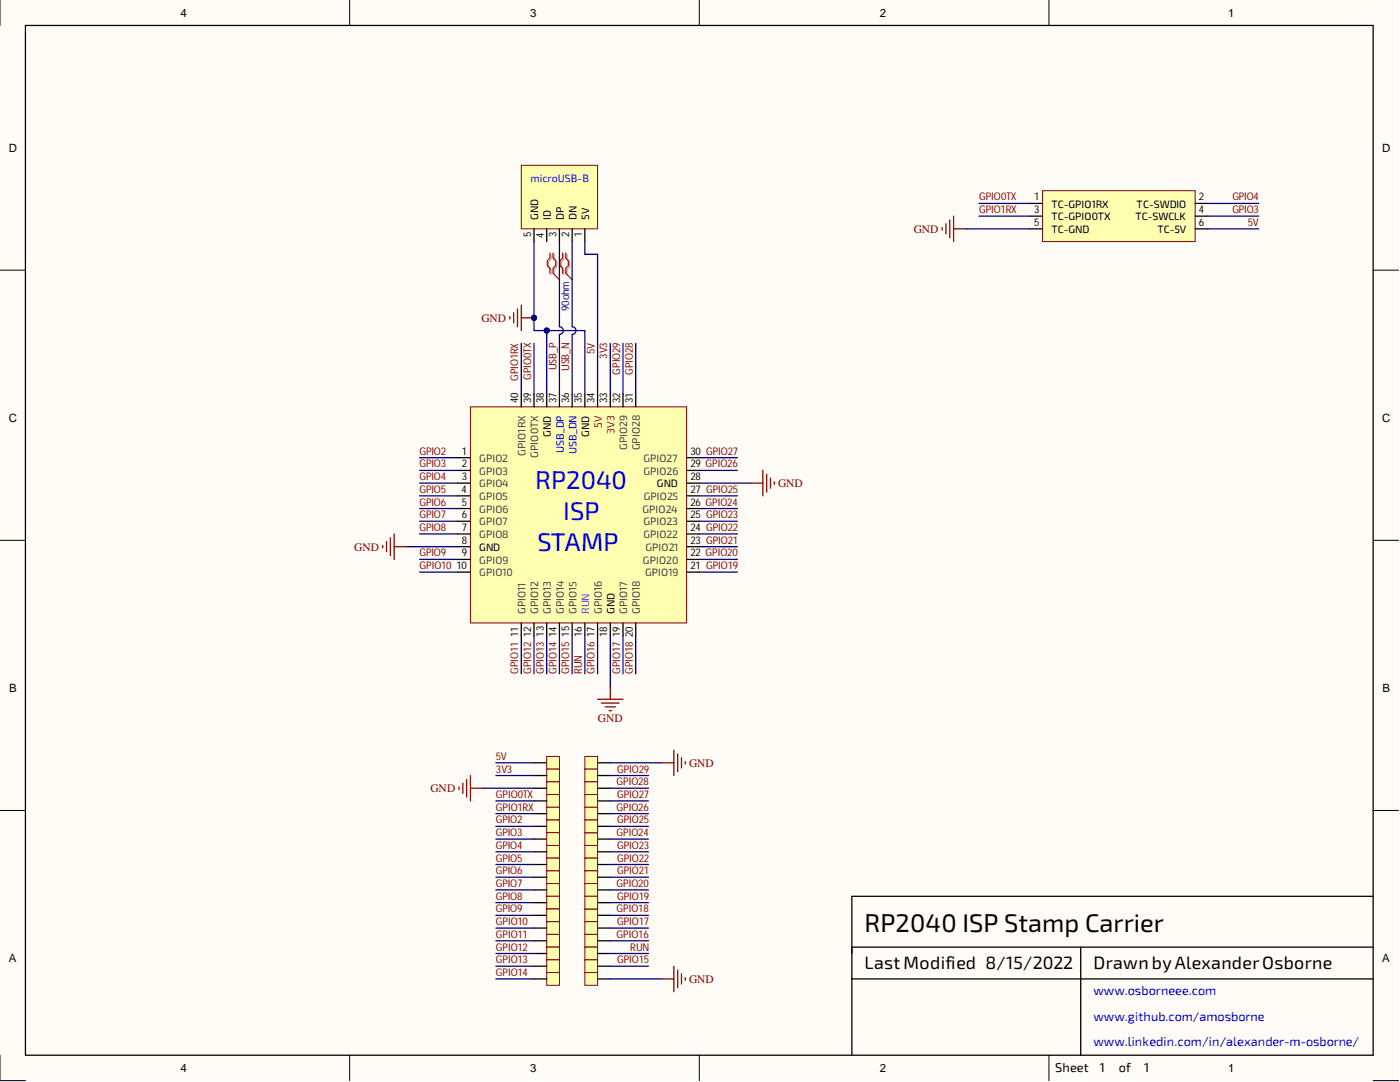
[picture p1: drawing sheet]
<svg xmlns="http://www.w3.org/2000/svg" width="279mm" height="216mm" viewBox="0 0 279 216" stroke-linecap="round" stroke-linejoin="round" font-family="sans-serif">
<g fill="#fffcf8">
<path d="M0 0h279.1v215.6h-279.1z" fill-rule="evenodd"/>
<path d="M5.1 5.1h268.9v205.5h-268.9z" fill-rule="evenodd"/>
</g>
<g fill="none" stroke="#000" stroke-width=".2">
<path d="M0 0v5.1M69.8 0v5.1M139.6 0v5.1M209.3 0v5.1M0 53.9h5.1M274 53.9h5.1M0 107.8h5.1M274 107.8h5.1M0 161.7h5.1M274 161.7h5.1M0 210.6v5h5.1M69.8 210.6v5"/>
<path d="M139.6 210.6v5M209.3 210.6v5M274 215.6h5.1"/>
</g>
<path d="M5.1 5.1h268.9v205.5h-268.9zM274 178.8h-104v31.8M170 195.3h104M170 189h104M215.7 189v21.6" fill="none" stroke="#000" stroke-width=".25"/>
<path d="M104 33h15.3v12.7h-15.3z" fill-rule="evenodd" fill="#ffffb0"/>
<path d="M104 33h15.3v12.7h-15.3z" fill="none" stroke="#800000" stroke-width=".2"/>
<path d="M106.6 45.7v2.5M109.1 45.7v2.5M111.6 45.7v2.5M114.2 45.7v2.5M116.7 45.7v2.5" fill="none" stroke="#000" stroke-width=".25"/>
<path d="M93.9 81.2h43.1v43.1h-43.1z" fill-rule="evenodd" fill="#ffffb0"/>
<path d="M93.9 81.2h43.1v43.1h-43.1z" fill="none" stroke="#800000" stroke-width=".2"/>
<g fill="none" stroke="#000" stroke-width=".25">
<path d="M104 78.6v2.6M106.6 78.6v2.6M109.1 78.6v2.6M111.6 78.6v2.6M114.2 78.6v2.6M116.7 78.6v2.6M119.3 78.6v2.6M121.8 78.6v2.6M124.3 78.6v2.6M126.9 78.6v2.6M91.3 96.4h2.6M91.3 98.9h2.6"/>
<path d="M91.3 93.9h2.6M91.3 91.3h2.6M137 96.4h2.6M137 98.9h2.6M137 93.9h2.6M137 91.3h2.6M91.3 101.5h2.6M91.3 109.1h2.6M91.3 104h2.6M91.3 106.5h2.6M91.3 111.6h2.6M91.3 114.2h2.6"/>
<path d="M137 101.5h2.6M137 109.1h2.6M137 104h2.6M137 106.5h2.6M137 111.6h2.6M137 114.2h2.6M104 124.3v2.5M106.6 124.3v2.5M109.1 124.3v2.5M111.6 124.3v2.5M114.2 124.3v2.5M116.7 124.3v2.5"/>
<path d="M119.3 124.3v2.5M121.8 124.3v2.5M124.3 124.3v2.5M126.9 124.3v2.5M106.6 152.2h2.5"/>
</g>
<g fill="none" stroke="#800000" stroke-width=".25">
<path d="M149.7 96.4h2.5M152.2 93.9v5M153 94.6v3.6M153.8 95.4v2M154.5 96.1v.6M76.4 108.8v.5M77.1 108.1v2M77.9 107.3v3.6M78.7 106.5v5.1M78.7 109.1h2.5M119.3 139.5h5M121.8 137v2.5"/>
<path d="M91.6 157v.5M92.4 156.3v2M93.1 155.5v3.6M93.9 154.7v5.1M93.9 157.3h2.5M120 140.3h3.6M120.8 141h2M121.5 141.8h.6"/>
</g>
<path d="M109.1 150.9h2.5v2.6h-2.5z" fill-rule="evenodd" fill="#ffffb0"/>
<path d="M109.1 150.9h2.5v2.6h-2.5z" fill="none" stroke="#800000" stroke-width=".2"/>
<path d="M109.1 153.5h2.5v2.5h-2.5z" fill-rule="evenodd" fill="#ffffb0"/>
<path d="M109.1 153.5h2.5v2.5h-2.5z" fill="none" stroke="#800000" stroke-width=".2"/>
<path d="M109.1 156h2.5v2.6h-2.5z" fill-rule="evenodd" fill="#ffffb0"/>
<path d="M109.1 156h2.5v2.6h-2.5z" fill="none" stroke="#800000" stroke-width=".2"/>
<path d="M109.1 158.6h2.5v2.5h-2.5z" fill-rule="evenodd" fill="#ffffb0"/>
<path d="M109.1 158.6h2.5v2.5h-2.5z" fill="none" stroke="#800000" stroke-width=".2"/>
<path d="M109.1 161.1h2.5v2.5h-2.5z" fill-rule="evenodd" fill="#ffffb0"/>
<path d="M109.1 161.1h2.5v2.5h-2.5z" fill="none" stroke="#800000" stroke-width=".2"/>
<path d="M109.1 163.6h2.5v2.6h-2.5z" fill-rule="evenodd" fill="#ffffb0"/>
<path d="M109.1 163.6h2.5v2.6h-2.5z" fill="none" stroke="#800000" stroke-width=".2"/>
<path d="M106.6 154.7h2.5M106.6 157.3h2.5M106.6 159.8h2.5M106.6 162.4h2.5M106.6 164.9h2.5M106.6 167.4h2.5" fill="none" stroke="#000" stroke-width=".25"/>
<path d="M109.1 166.2h2.5v2.5h-2.5z" fill-rule="evenodd" fill="#ffffb0"/>
<path d="M109.1 166.2h2.5v2.5h-2.5z" fill="none" stroke="#800000" stroke-width=".2"/>
<path d="M109.1 168.7h2.5v2.5h-2.5z" fill-rule="evenodd" fill="#ffffb0"/>
<path d="M109.1 168.7h2.5v2.5h-2.5z" fill="none" stroke="#800000" stroke-width=".2"/>
<path d="M109.1 171.2h2.5v2.6h-2.5z" fill-rule="evenodd" fill="#ffffb0"/>
<path d="M109.1 171.2h2.5v2.6h-2.5z" fill="none" stroke="#800000" stroke-width=".2"/>
<path d="M109.1 173.8h2.5v2.5h-2.5z" fill-rule="evenodd" fill="#ffffb0"/>
<path d="M109.1 173.8h2.5v2.5h-2.5z" fill="none" stroke="#800000" stroke-width=".2"/>
<path d="M109.1 176.3h2.5v2.5h-2.5z" fill-rule="evenodd" fill="#ffffb0"/>
<path d="M109.1 176.3h2.5v2.5h-2.5z" fill="none" stroke="#800000" stroke-width=".2"/>
<path d="M109.1 178.8h2.5v2.6h-2.5z" fill-rule="evenodd" fill="#ffffb0"/>
<path d="M109.1 178.8h2.5v2.6h-2.5z" fill="none" stroke="#800000" stroke-width=".2"/>
<path d="M106.6 170h2.5M106.6 172.5h2.5M106.6 175h2.5M106.6 177.6h2.5M106.6 180.1h2.5M106.6 182.6h2.5" fill="none" stroke="#000" stroke-width=".25"/>
<path d="M109.1 181.4h2.5v2.5h-2.5z" fill-rule="evenodd" fill="#ffffb0"/>
<path d="M109.1 181.4h2.5v2.5h-2.5z" fill="none" stroke="#800000" stroke-width=".2"/>
<path d="M109.1 183.9h2.5v2.6h-2.5z" fill-rule="evenodd" fill="#ffffb0"/>
<path d="M109.1 183.9h2.5v2.6h-2.5z" fill="none" stroke="#800000" stroke-width=".2"/>
<path d="M109.1 186.5h2.5v2.5h-2.5z" fill-rule="evenodd" fill="#ffffb0"/>
<path d="M109.1 186.5h2.5v2.5h-2.5z" fill="none" stroke="#800000" stroke-width=".2"/>
<path d="M109.1 189h2.5v2.5h-2.5z" fill-rule="evenodd" fill="#ffffb0"/>
<path d="M109.1 189h2.5v2.5h-2.5z" fill="none" stroke="#800000" stroke-width=".2"/>
<path d="M109.1 191.5h2.5v2.6h-2.5z" fill-rule="evenodd" fill="#ffffb0"/>
<path d="M109.1 191.5h2.5v2.6h-2.5z" fill="none" stroke="#800000" stroke-width=".2"/>
<path d="M109.1 194.1h2.5v2.5h-2.5z" fill-rule="evenodd" fill="#ffffb0"/>
<path d="M109.1 194.1h2.5v2.5h-2.5z" fill="none" stroke="#800000" stroke-width=".2"/>
<path d="M106.6 185.2h2.5M106.6 187.7h2.5M106.6 190.3h2.5M106.6 192.8h2.5M106.6 195.3h2.5M119.3 182.6h2.5" fill="none" stroke="#000" stroke-width=".25"/>
<path d="M116.7 181.4h2.6v2.5h-2.6z" fill-rule="evenodd" fill="#ffffb0"/>
<path d="M116.7 181.4h2.6v2.5h-2.6z" fill="none" stroke="#800000" stroke-width=".2"/>
<path d="M116.7 183.9h2.6v2.6h-2.6z" fill-rule="evenodd" fill="#ffffb0"/>
<path d="M116.7 183.9h2.6v2.6h-2.6z" fill="none" stroke="#800000" stroke-width=".2"/>
<path d="M116.7 186.5h2.6v2.5h-2.6z" fill-rule="evenodd" fill="#ffffb0"/>
<path d="M116.7 186.5h2.6v2.5h-2.6z" fill="none" stroke="#800000" stroke-width=".2"/>
<path d="M116.7 189h2.6v2.5h-2.6z" fill-rule="evenodd" fill="#ffffb0"/>
<path d="M116.7 189h2.6v2.5h-2.6z" fill="none" stroke="#800000" stroke-width=".2"/>
<path d="M116.7 191.5h2.6v2.6h-2.6z" fill-rule="evenodd" fill="#ffffb0"/>
<path d="M116.7 191.5h2.6v2.6h-2.6z" fill="none" stroke="#800000" stroke-width=".2"/>
<path d="M116.7 194.1h2.6v2.5h-2.6z" fill-rule="evenodd" fill="#ffffb0"/>
<path d="M116.7 194.1h2.6v2.5h-2.6z" fill="none" stroke="#800000" stroke-width=".2"/>
<path d="M119.3 167.4h2.5M119.3 185.2h2.5M119.3 187.7h2.5M119.3 190.3h2.5M119.3 192.8h2.5M119.3 195.3h2.5" fill="none" stroke="#000" stroke-width=".25"/>
<path d="M116.7 166.2h2.6v2.5h-2.6z" fill-rule="evenodd" fill="#ffffb0"/>
<path d="M116.7 166.2h2.6v2.5h-2.6z" fill="none" stroke="#800000" stroke-width=".2"/>
<path d="M116.7 168.7h2.6v2.5h-2.6z" fill-rule="evenodd" fill="#ffffb0"/>
<path d="M116.7 168.7h2.6v2.5h-2.6z" fill="none" stroke="#800000" stroke-width=".2"/>
<path d="M116.7 171.2h2.6v2.6h-2.6z" fill-rule="evenodd" fill="#ffffb0"/>
<path d="M116.7 171.2h2.6v2.6h-2.6z" fill="none" stroke="#800000" stroke-width=".2"/>
<path d="M116.7 173.8h2.6v2.5h-2.6z" fill-rule="evenodd" fill="#ffffb0"/>
<path d="M116.7 173.8h2.6v2.5h-2.6z" fill="none" stroke="#800000" stroke-width=".2"/>
<path d="M116.7 176.3h2.6v2.5h-2.6z" fill-rule="evenodd" fill="#ffffb0"/>
<path d="M116.7 176.3h2.6v2.5h-2.6z" fill="none" stroke="#800000" stroke-width=".2"/>
<path d="M116.7 178.8h2.6v2.6h-2.6z" fill-rule="evenodd" fill="#ffffb0"/>
<path d="M116.7 178.8h2.6v2.6h-2.6z" fill="none" stroke="#800000" stroke-width=".2"/>
<path d="M119.3 152.2h2.5M119.3 170h2.5M119.3 172.5h2.5M119.3 175h2.5M119.3 177.6h2.5M119.3 180.1h2.5" fill="none" stroke="#000" stroke-width=".25"/>
<path d="M116.7 150.9h2.6v2.6h-2.6z" fill-rule="evenodd" fill="#ffffb0"/>
<path d="M116.7 150.9h2.6v2.6h-2.6z" fill="none" stroke="#800000" stroke-width=".2"/>
<path d="M116.7 153.5h2.6v2.5h-2.6z" fill-rule="evenodd" fill="#ffffb0"/>
<path d="M116.7 153.5h2.6v2.5h-2.6z" fill="none" stroke="#800000" stroke-width=".2"/>
<path d="M116.7 156h2.6v2.6h-2.6z" fill-rule="evenodd" fill="#ffffb0"/>
<path d="M116.7 156h2.6v2.6h-2.6z" fill="none" stroke="#800000" stroke-width=".2"/>
<path d="M116.7 158.6h2.6v2.5h-2.6z" fill-rule="evenodd" fill="#ffffb0"/>
<path d="M116.7 158.6h2.6v2.5h-2.6z" fill="none" stroke="#800000" stroke-width=".2"/>
<path d="M116.7 161.1h2.6v2.5h-2.6z" fill-rule="evenodd" fill="#ffffb0"/>
<path d="M116.7 161.1h2.6v2.5h-2.6z" fill="none" stroke="#800000" stroke-width=".2"/>
<path d="M116.7 163.6h2.6v2.6h-2.6z" fill-rule="evenodd" fill="#ffffb0"/>
<path d="M116.7 163.6h2.6v2.6h-2.6z" fill="none" stroke="#800000" stroke-width=".2"/>
<path d="M119.3 154.7h2.5M119.3 157.3h2.5M119.3 159.8h2.5M119.3 162.4h2.5M119.3 164.9h2.5" fill="none" stroke="#000" stroke-width=".25"/>
<path d="M208.1 38.1h30.4v10.1h-30.4z" fill-rule="evenodd" fill="#ffffb0"/>
<path d="M208.1 38.1h30.4v10.1h-30.4z" fill="none" stroke="#800000" stroke-width=".2"/>
<path d="M205.5 40.6h2.6M205.5 43.1h2.6M205.5 45.7h2.6M238.5 40.6h2.6M238.5 43.1h2.6M238.5 45.7h2.6" fill="none" stroke="#000" stroke-width=".25"/>
<path d="M110 50.7v1.1l-.5 .5v1l.5 .5v1M110.6 50.7v1.1l.5 .5v1l-.5 .5v1M112.5 50.7v1.1l-.5 .5v1l.5 .5v1M113.2 50.7v1.1l.5 .5v1l-.5 .5v1" fill="none" stroke="#d0a19e" stroke-width=".25"/>
<path d="M110.6 54.8l1 1M113.2 54.8l1 1" fill="none" stroke="#d0a19e" stroke-width=".2"/>
<path d="M109.7 50.5v1l-.5 .5v1l.5 .5v1M110.4 50.5v1l.5 .5v1l-.5 .5v1M112.3 50.5v1l-.5 .5v1l.5 .5v1M112.9 50.5v1l.5 .5v1l-.5 .5v1" fill="none" stroke="#f00" stroke-width=".25"/>
<path d="M110.4 54.5l1.2 1.3M112.9 54.5l1.3 1.3" fill="none" stroke="#f00" stroke-width=".2"/>
<g fill="none" stroke="#800000" stroke-width=".25">
<path d="M188 45.4v.5M188.8 44.7v2M189.5 43.9v3.5M190.3 43.1v5.1M190.3 45.7h2.5M101.8 63.2v.5M102.5 62.4v2M103.3 61.6v3.6M104 60.9v5.1M104 63.4h2.6M131.9 152.2h2.6M134.5 149.7v5"/>
<path d="M135.2 150.4v3.6M136 151.2v2M136.8 152v.5"/>
</g>
<circle cx="106.6" cy="63.4" r=".51" fill="#000080"/>
<circle cx="106.6" cy="63.4" r=".51" fill="none" stroke="#000080" stroke-width=".2"/>
<path d="M131.9 195.3h2.6M134.5 192.8v5.1M135.2 193.6v3.5M136 194.3v2M136.8 195.1v.5" fill="none" stroke="#800000" stroke-width=".25"/>
<g fill="none" stroke="#000080" stroke-width=".25">
<path d="M104 68.5v10.1M106.6 68.5v10.1M109.1 78.6v-12.6h7.6v12.6M121.8 68.5v10.1M83.7 96.4h7.6M83.7 98.9h7.6M83.7 93.9h7.6M83.7 91.3h7.6M139.6 96.4h10.1M139.6 98.9h7.6M139.6 93.9h7.6M139.6 91.3h7.6"/>
<path d="M81.2 109.1h10.1M83.7 111.6h7.6M83.7 114.2h7.6M83.7 104h7.6M83.7 106.5h7.6M83.7 101.5h7.6M139.6 111.6h7.6M139.6 114.2h7.6M139.6 104h7.6M139.6 106.5h7.6M139.6 101.5h7.6M139.6 109.1h7.6"/>
<path d="M104 126.8v7.7M106.6 126.8v7.7M109.1 126.8v7.7M111.6 126.8v7.7M114.2 126.8v7.7M116.7 126.8v7.7M119.3 126.8v7.7M121.8 126.8v10.2M124.3 126.8v7.7M126.9 126.8v7.7M96.4 157.3h10.2M99 154.7h7.6"/>
<path d="M99 152.2h7.6M99 159.8h7.6M99 162.4h7.6M99 164.9h7.6M99 167.4h7.6M99 170h7.6M99 172.5h7.6M99 175h7.6M99 177.6h7.6M99 180.1h7.6M99 182.6h7.6M99 187.7h7.6"/>
<path d="M99 185.2h7.6M99 190.3h7.6M99 192.8h7.6M99 195.3h7.6"/>
</g>
<circle cx="109.1" cy="66" r=".51" fill="#000080"/>
<circle cx="109.1" cy="66" r=".51" fill="none" stroke="#000080" stroke-width=".2"/>
<path d="M106.6 48.2v17.8h2.5M111.6 48.2v17a.76 .76 0 0 1 .8 .8 .76 .76 0 0 1-.8 .7v11.9M114.2 48.2v17a.76 .76 0 0 1 .7 .8 .76 .76 0 0 1-.7 .7v11.9M116.7 48.2v2.5h2.6v27.9M124.3 68.5v10.1M126.9 68.5v10.1" fill="none" stroke="#000080" stroke-width=".25"/>
<circle cx="106.6" cy="63.4" r=".51" fill="#000080"/>
<circle cx="106.6" cy="63.4" r=".51" fill="none" stroke="#000080" stroke-width=".2"/>
<circle cx="109.1" cy="66" r=".51" fill="#000080"/>
<circle cx="109.1" cy="66" r=".51" fill="none" stroke="#000080" stroke-width=".2"/>
<g fill="none" stroke="#000080" stroke-width=".25">
<path d="M192.8 45.7h12.7M195.4 40.6h10.1M195.4 43.1h10.1M241.1 40.6h10.1M241.1 43.1h10.1M241.1 45.7h10.1M121.8 159.8h7.6M121.8 157.3h7.6M121.8 154.7h7.6M121.8 152.2h10.1M121.8 177.6h7.6M121.8 175h7.6"/>
<path d="M121.8 172.5h7.6M121.8 170h7.6M121.8 164.9h7.6M121.8 162.4h7.6M121.8 167.4h7.6M121.8 190.3h7.6M121.8 192.8h7.6M121.8 187.7h7.6M121.8 185.2h7.6M121.8 182.6h7.6M121.8 180.1h7.6M121.8 195.3h10.1"/>
</g>
<g font-size="5.1" fill="#00f">
<text x="106.8" y="97.7">RP2040</text>
<text x="112.4" y="103.8">ISP</text>
<text x="107.2" y="109.8">STAMP</text>
</g>
<text font-size="5.1" x="172.5" y="185.9">RP2040 ISP Stamp Carrier</text>
<g font-size="3.6">
<text x="172.5" y="193.3">Last Modified 8/15/2022</text>
<text x="218.2" y="193.3">Drawn byAlexanderOsborne</text>
</g>
<g font-size="2.5" fill="#00f">
<text x="218.2" y="198.6">www.osborneee.com</text>
<text x="218.2" y="203.7">www.github.com/amosborne</text>
<text x="218.2" y="208.8">www.linkedin.com/in/alexander-m-osborne/</text>
</g>
<g font-size="2.5">
<text x="210.6" y="213.9">Sheet</text>
<text x="219.5" y="213.9">1</text>
<text x="223.3" y="213.9">of</text>
<text x="228.4" y="213.9">1</text>
</g>
<g font-size="2.3">
<text x="36" y="3.3">4</text>
<text x="105.8" y="3.3">3</text>
<text x="175.6" y="3.3">2</text>
<text x="245.1" y="3.3">1</text>
<text x="1.8" y="30.3">D</text>
<text x="275.8" y="30.3">D</text>
<text x="1.8" y="84.2">C</text>
<text x="275.8" y="84.2">C</text>
<text x="1.9" y="138.1">B</text>
<text x="275.9" y="138.1">B</text>
<text x="1.8" y="192">A</text>
<text x="275.8" y="192">A</text>
<text x="36" y="213.9">4</text>
<text x="105.8" y="213.9">3</text>
<text x="175.6" y="213.9">2</text>
<text x="245.1" y="213.9">1</text>
</g>
<g font-size="2.3" fill="#800000">
<text x="182.4" y="46.4">GND</text>
<text x="96.1" y="64.2">GND</text>
<text x="155.3" y="97.2">GND</text>
<text x="70.7" y="109.8">GND</text>
<text x="119.3" y="144.1">GND</text>
<text x="137.5" y="153">GND</text>
<text x="85.9" y="158">GND</text>
<text x="137.5" y="196.1">GND</text>
</g>
<g font-size="2.1" fill="#00f">
<text x="105.9" y="36.4">microUSB-B</text>
<text x="112.5" y="90.4" transform="rotate(-90 112.5 90.4)">USB_DP</text>
<text x="115" y="90.6" transform="rotate(-90 115 90.6)">USB_DN</text>
</g>
<g font-size="2.1" fill="#800000">
<text x="195.4" y="40">GPIO0TX</text>
<text x="246" y="40">GPIO4</text>
<text x="195.4" y="42.5">GPIO1RX</text>
<text x="246" y="42.5">GPIO3</text>
<text x="249" y="45.1">5V</text>
<text x="118.7" y="70.7" transform="rotate(-90 118.7 70.7)">5V</text>
<text x="121.2" y="71.6" transform="rotate(-90 121.2 71.6)">3V3</text>
<text x="103.4" y="76" transform="rotate(-90 103.4 76)">GPIO1RX</text>
<text x="106" y="75.9" transform="rotate(-90 106 75.9)">GPIO0TX</text>
<text x="111.1" y="73.9" transform="rotate(-90 111.1 73.9)">USB_P</text>
<text x="113.6" y="74.1" transform="rotate(-90 113.6 74.1)">USB_N</text>
<text x="123.7" y="74.8" transform="rotate(-90 123.7 74.8)">GPIO29</text>
<text x="126.3" y="74.8" transform="rotate(-90 126.3 74.8)">GPIO28</text>
<text x="83.7" y="95.8">GPIO4</text>
<text x="83.7" y="90.7">GPIO2</text>
<text x="83.7" y="93.3">GPIO3</text>
<text x="83.7" y="98.3">GPIO5</text>
<text x="83.7" y="100.9">GPIO6</text>
<text x="83.7" y="103.4">GPIO7</text>
<text x="83.7" y="106">GPIO8</text>
<text x="83.7" y="111">GPIO9</text>
<text x="83.7" y="113.6">GPIO10</text>
<text x="103.4" y="134.5" transform="rotate(-90 103.4 134.5)">GPIO11</text>
<text x="106" y="134.5" transform="rotate(-90 106 134.5)">GPIO12</text>
<text x="108.5" y="134.5" transform="rotate(-90 108.5 134.5)">GPIO13</text>
<text x="111.1" y="134.5" transform="rotate(-90 111.1 134.5)">GPIO14</text>
<text x="113.6" y="134.5" transform="rotate(-90 113.6 134.5)">GPIO15</text>
<text x="116.1" y="134.5" transform="rotate(-90 116.1 134.5)">RUN</text>
<text x="118.7" y="134.5" transform="rotate(-90 118.7 134.5)">GPIO16</text>
<text x="123.7" y="134.5" transform="rotate(-90 123.7 134.5)">GPIO17</text>
<text x="126.3" y="134.5" transform="rotate(-90 126.3 134.5)">GPIO18</text>
<text x="99" y="154.2">3V3</text>
<text x="99" y="151.6">5V</text>
<text x="123.1" y="154.2">GPIO29</text>
<text x="99" y="159.2">GPIO0TX</text>
<text x="99" y="161.8">GPIO1RX</text>
<text x="123.1" y="161.8">GPIO26</text>
<text x="123.1" y="156.7">GPIO28</text>
<text x="123.1" y="159.2">GPIO27</text>
<text x="99" y="164.3">GPIO2</text>
<text x="99" y="166.8">GPIO3</text>
<text x="123.1" y="166.8">GPIO24</text>
<text x="123.1" y="164.3">GPIO25</text>
<text x="99" y="169.4">GPIO4</text>
<text x="99" y="171.9">GPIO5</text>
<text x="123.1" y="171.9">GPIO22</text>
<text x="123.1" y="169.4">GPIO23</text>
<text x="99" y="174.4">GPIO6</text>
<text x="99" y="177">GPIO7</text>
<text x="99" y="179.5">GPIO8</text>
<text x="123.1" y="177">GPIO20</text>
<text x="123.1" y="179.5">GPIO19</text>
<text x="123.1" y="174.4">GPIO21</text>
<text x="99" y="182.1">GPIO9</text>
<text x="99" y="184.6">GPIO10</text>
<text x="123.1" y="182.1">GPIO18</text>
<text x="123.1" y="184.6">GPIO17</text>
<text x="99" y="187.1">GPIO11</text>
<text x="99" y="189.7">GPIO12</text>
<text x="123.1" y="187.1">GPIO16</text>
<text x="125.8" y="189.7">RUN</text>
<text x="99" y="192.2">GPIO13</text>
<text x="99" y="194.7">GPIO14</text>
<text x="123.1" y="192.2">GPIO15</text>
</g>
<g font-size="2.1">
<text x="206.4" y="40">1</text>
<text x="209.8" y="41.4">TC-GPIO1RX</text>
<text x="226.8" y="41.4">TC-SWDIO</text>
<text x="239.3" y="40">2</text>
<text x="106" y="47.4" transform="rotate(-90 106 47.4)">5</text>
<text x="107.4" y="43.9" transform="rotate(-90 107.4 43.9)">GND</text>
<text x="108.5" y="47.4" transform="rotate(-90 108.5 47.4)">4</text>
<text x="110" y="43.9" transform="rotate(-90 110 43.9)">ID</text>
<text x="111.1" y="47.4" transform="rotate(-90 111.1 47.4)">3</text>
<text x="112.5" y="43.9" transform="rotate(-90 112.5 43.9)">DP</text>
<text x="113.6" y="47.4" transform="rotate(-90 113.6 47.4)">2</text>
<text x="115" y="43.9" transform="rotate(-90 115 43.9)">DN</text>
<text x="116.1" y="47.4" transform="rotate(-90 116.1 47.4)">1</text>
<text x="117.6" y="43.9" transform="rotate(-90 117.6 43.9)">5V</text>
<text x="206.4" y="42.5">3</text>
<text x="206.4" y="45.1">5</text>
<text x="209.8" y="44">TC-GPIO0TX</text>
<text x="209.8" y="46.5">TC-GND</text>
<text x="226.6" y="44">TC-SWCLK</text>
<text x="231" y="46.5">TC-5V</text>
<text x="239.3" y="42.5">4</text>
<text x="239.3" y="45.1">6</text>
<text x="103.4" y="80.4" transform="rotate(-90 103.4 80.4)">40</text>
<text x="106" y="80.4" transform="rotate(-90 106 80.4)">39</text>
<text x="108.5" y="80.4" transform="rotate(-90 108.5 80.4)">38</text>
<text x="111.1" y="80.4" transform="rotate(-90 111.1 80.4)">37</text>
<text x="113.6" y="80.4" transform="rotate(-90 113.6 80.4)">36</text>
<text x="116.1" y="80.4" transform="rotate(-90 116.1 80.4)">35</text>
<text x="118.7" y="80.4" transform="rotate(-90 118.7 80.4)">34</text>
<text x="121.2" y="80.4" transform="rotate(-90 121.2 80.4)">33</text>
<text x="123.7" y="80.4" transform="rotate(-90 123.7 80.4)">32</text>
<text x="126.3" y="80.4" transform="rotate(-90 126.3 80.4)">31</text>
<text x="110" y="87.1" transform="rotate(-90 110 87.1)">GND</text>
<text x="117.6" y="87.1" transform="rotate(-90 117.6 87.1)">GND</text>
<text x="92.2" y="95.8">3</text>
<text x="92.2" y="90.7">1</text>
<text x="92.2" y="93.3">2</text>
<text x="137.8" y="95.8">28</text>
<text x="137.8" y="93.3">29 GPIO26</text>
<text x="137.8" y="90.7">30 GPIO27</text>
<text x="92.1" y="98.3">4</text>
<text x="92.2" y="100.9">5</text>
<text x="131.1" y="97.2">GND</text>
<text x="137.8" y="100.9">26 GPIO24</text>
<text x="137.8" y="98.3">27 GPIO25</text>
<text x="92.2" y="103.4">6</text>
<text x="92.2" y="106">7</text>
<text x="137.8" y="106">24 GPIO22</text>
<text x="137.8" y="103.4">25 GPIO23</text>
<text x="91.1" y="113.6">10</text>
<text x="92.2" y="108.5">8</text>
<text x="92.2" y="111">9</text>
<text x="95.7" y="109.9">GND</text>
<text x="137.8" y="113.6">21 GPIO19</text>
<text x="137.8" y="111">22 GPIO20</text>
<text x="137.8" y="108.5">23 GPIO21</text>
<text x="122.6" y="122.5" transform="rotate(-90 122.6 122.5)">GND</text>
<text x="103.4" y="127.1" transform="rotate(-90 103.4 127.1)">11</text>
<text x="106" y="127.1" transform="rotate(-90 106 127.1)">12</text>
<text x="108.5" y="127" transform="rotate(-90 108.5 127)">13</text>
<text x="111.1" y="127.1" transform="rotate(-90 111.1 127.1)">14</text>
<text x="113.6" y="127" transform="rotate(-90 113.6 127)">15</text>
<text x="116.1" y="127.1" transform="rotate(-90 116.1 127.1)">16</text>
<text x="118.7" y="127.1" transform="rotate(-90 118.7 127.1)">17</text>
<text x="121.2" y="127.1" transform="rotate(-90 121.2 127.1)">18</text>
<text x="123.7" y="127.1" transform="rotate(-90 123.7 127.1)">19</text>
<text x="126.3" y="127.1" transform="rotate(-90 126.3 127.1)">20</text>
</g>
<text font-size="2.1" fill="#000080" x="113.6" y="62.2" transform="rotate(-90 113.6 62.2)">90ohm</text>
<g font-size="2.1" fill="#f00">
<text x="120.1" y="85.3" transform="rotate(-90 120.1 85.3)">5V</text>
<text x="122.6" y="86.5" transform="rotate(-90 122.6 86.5)">3V3</text>
</g>
<g font-size="2.1" fill="#434343">
<text x="125.2" y="89.8" transform="rotate(-90 125.2 89.8)">GPIO29</text>
<text x="127.7" y="89.9" transform="rotate(-90 127.7 89.9)">GPIO28</text>
<text x="95.7" y="92.2">GPIO2</text>
<text x="95.7" y="94.7">GPIO3</text>
<text x="104.9" y="91" transform="rotate(-90 104.9 91)">GPIO1RX</text>
<text x="107.4" y="91.3" transform="rotate(-90 107.4 91.3)">GPIO0TX</text>
<text x="128.4" y="94.7">GPIO26</text>
<text x="128.4" y="92.2">GPIO27</text>
<text x="95.7" y="97.2">GPIO4</text>
<text x="95.7" y="99.8">GPIO5</text>
<text x="128.5" y="99.8">GPIO25</text>
<text x="95.7" y="102.3">GPIO6</text>
<text x="95.7" y="104.9">GPIO7</text>
<text x="95.7" y="107.4">GPIO8</text>
<text x="128.2" y="102.3">GPIO24</text>
<text x="128.4" y="107.4">GPIO22</text>
<text x="128.4" y="104.9">GPIO23</text>
<text x="95.7" y="112.5">GPIO9</text>
<text x="128.3" y="112.5">GPIO20</text>
<text x="128.8" y="109.9">GPIO21</text>
<text x="95.7" y="115">GPIO10</text>
<text x="128.7" y="115">GPIO19</text>
<text x="104.9" y="122.5" transform="rotate(-90 104.9 122.5)">GPIO11</text>
<text x="107.4" y="122.5" transform="rotate(-90 107.4 122.5)">GPIO12</text>
<text x="110" y="122.5" transform="rotate(-90 110 122.5)">GPIO13</text>
<text x="112.5" y="122.5" transform="rotate(-90 112.5 122.5)">GPIO14</text>
<text x="115" y="122.5" transform="rotate(-90 115 122.5)">GPIO15</text>
<text x="120.1" y="122.5" transform="rotate(-90 120.1 122.5)">GPIO16</text>
<text x="125.2" y="122.5" transform="rotate(-90 125.2 122.5)">GPIO17</text>
<text x="127.7" y="122.5" transform="rotate(-90 127.7 122.5)">GPIO18</text>
</g>
<text font-size="2.1" fill="#90f" x="117.6" y="122.5" transform="rotate(-90 117.6 122.5)">RUN</text>
</svg>
